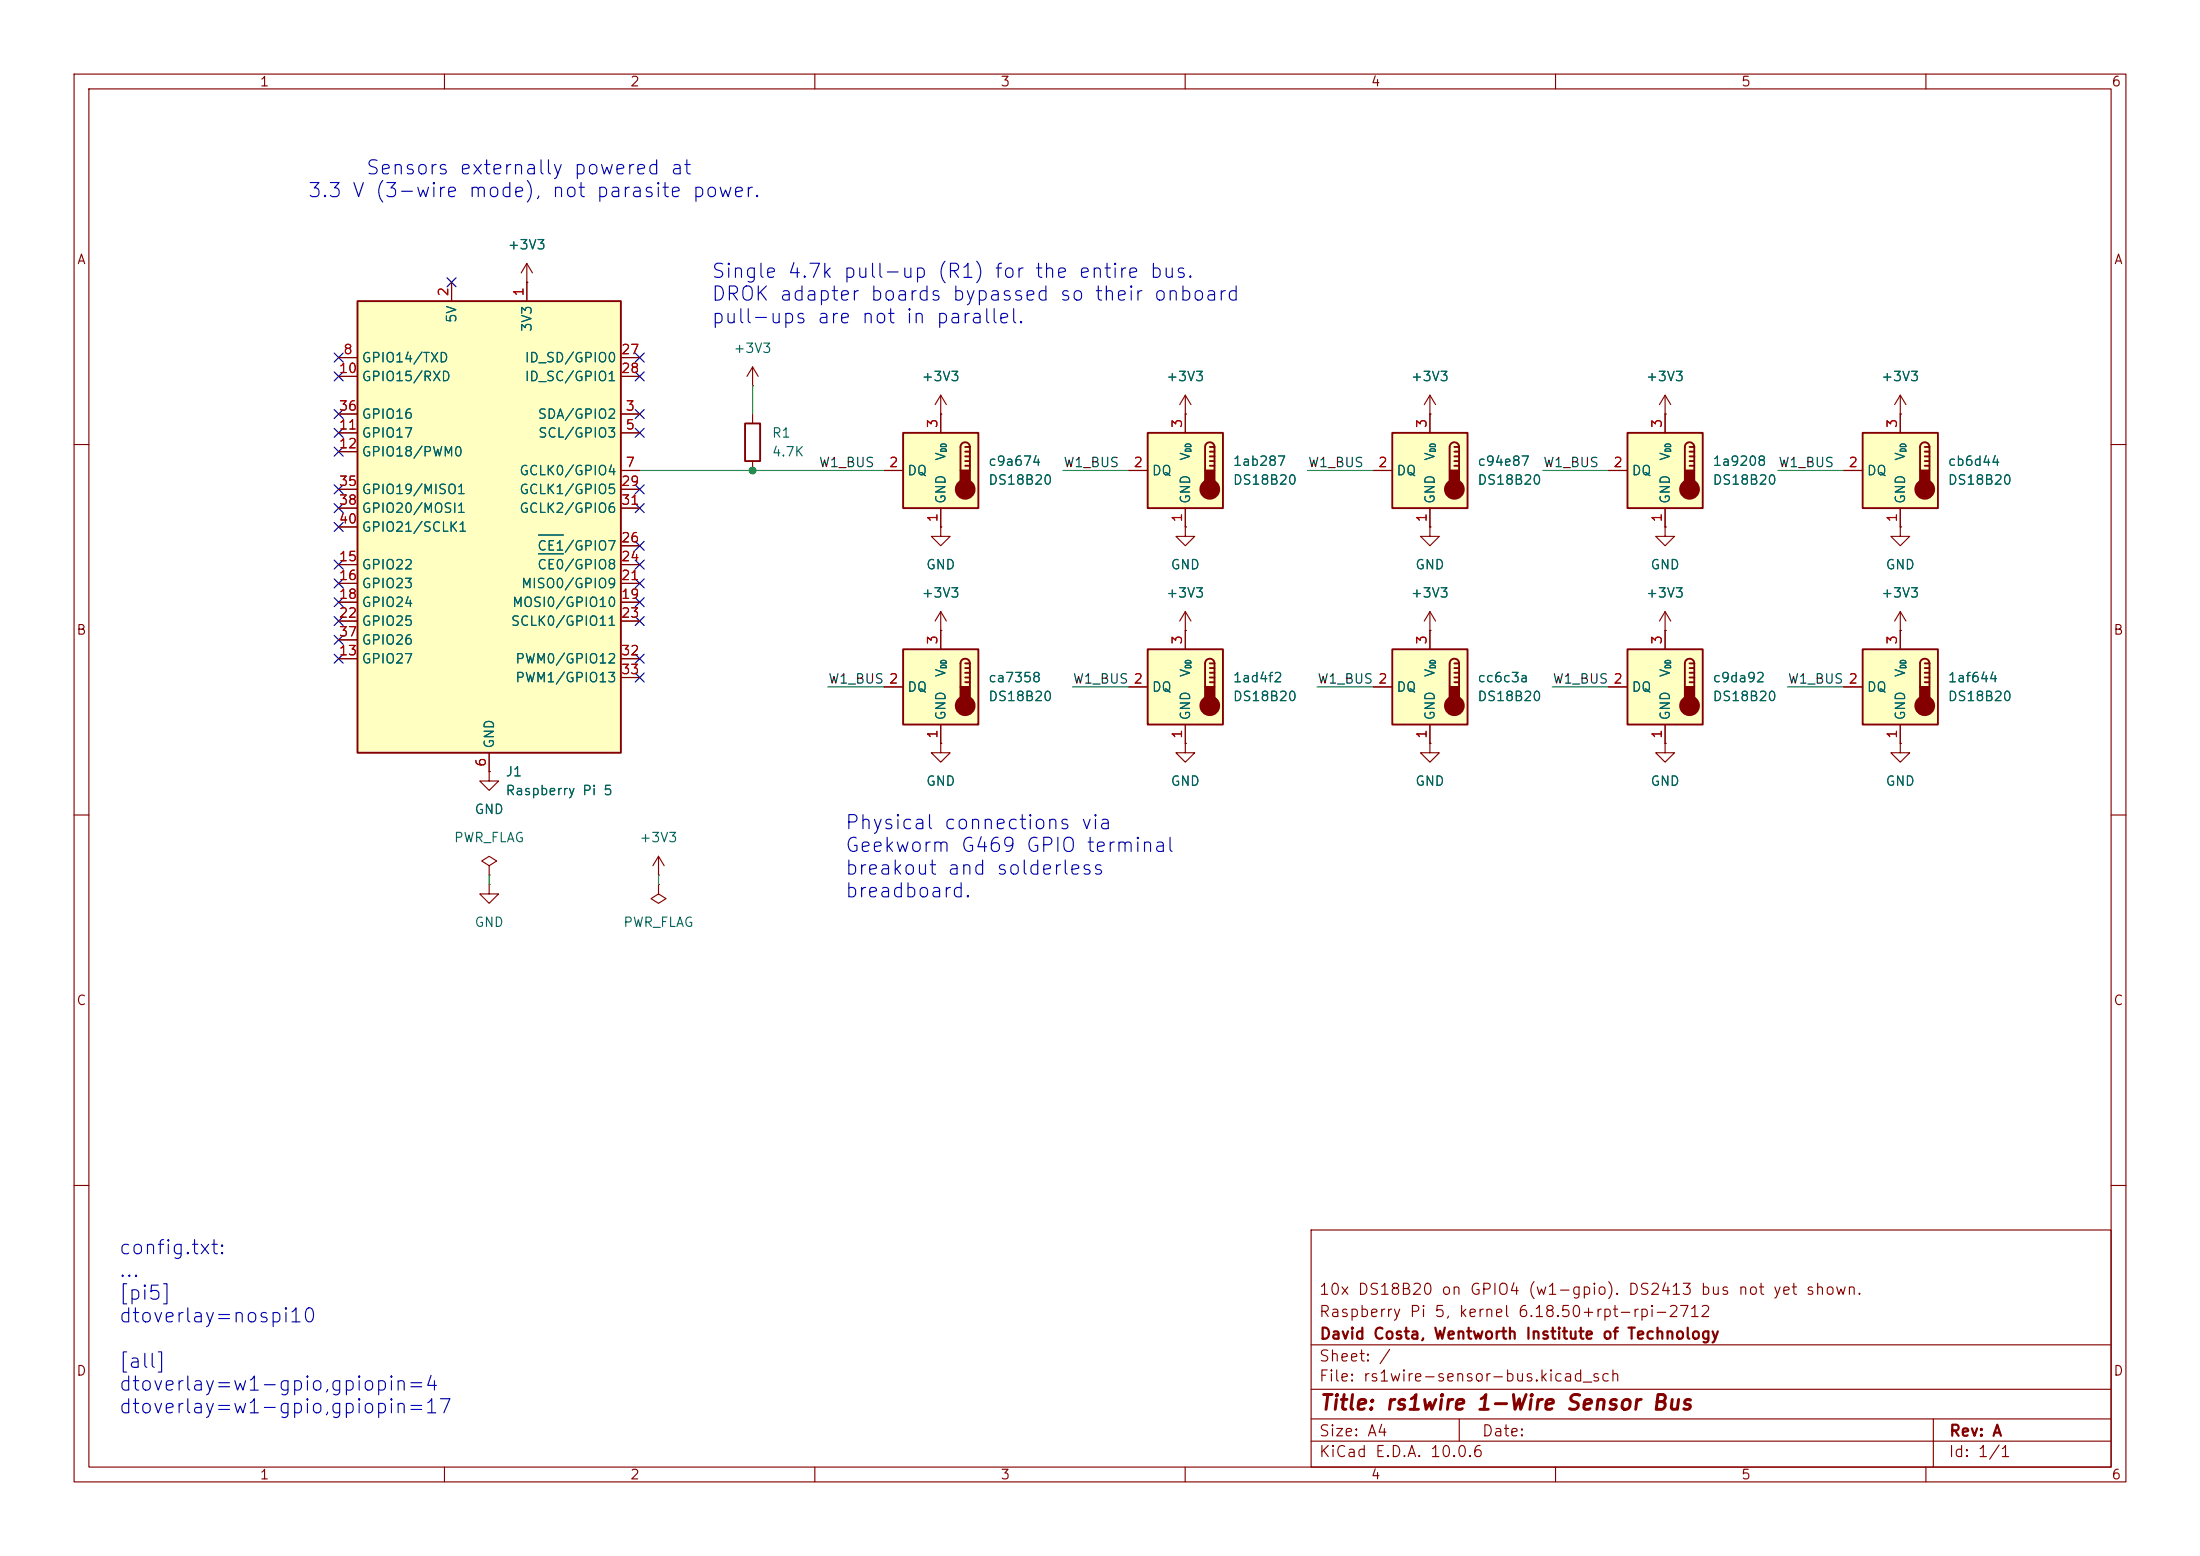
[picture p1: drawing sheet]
<svg xmlns="http://www.w3.org/2000/svg" width="297mm" height="210mm" viewBox="0 0 297 210" stroke-linecap="round" stroke-linejoin="round" font-family="sans-serif">
<g fill="none" stroke="#840000" stroke-width=".15">
<path d="M10 10h277v190h-277zM12 12h273v186h-273zM60 10v2M110 10v2M160 10v2M210 10v2M260 10v2M101.6 55.9v1.3M193 55.9h.1M193 53.3v2.6M193 53.3l-.7 1.3M193 53.3l.8 1.3"/>
<path d="M10 60h2M101.6 62.2v1.3M193 71.1v1.3h1.3l-1.3 1.3-1.2-1.3h1.2M193 71.1h.1M285 60h2M193 85.1h.1M193 82.6l-.7 1.2M193 82.6l.8 1.2M193 82.6v2.5M10 110h2M285 110h2M10 160h2"/>
<path d="M177 166h108v32h-108zM285 160h2M60 198v2M110 198v2M160 198v2M177 194.5h108M177 191.5h108M177 187.5h108M177 181.5h108M197 191.5v3M210 198v2M260 198v2"/>
<path d="M261 191.5v6.5"/>
</g>
<path d="M100.6 57.2h2v5h-2z" fill="none" stroke="#840000" stroke-width=".25"/>
<path d="M188 58.4h10.1v10.2h-10.1z" fill="#ffffc2"/>
<path d="M188 58.4h10.1v10.2h-10.1zM196.3 60.3h.7M196.3 61h.7M196.3 61.6h.7M196.3 62.2h.7M196.3 62.9h.7M197 60.3a.64 .64 0 0 0-.7-.6 .64 .64 0 0 0-.6 .6v3.2M197 60.3v3.2" fill="none" stroke="#840000" stroke-width=".25"/>
<g fill="#840000" stroke="#840000" stroke-width=".25">
<path d="M195.7 63.5h1.3v1.9h-1.3z"/>
<circle cx="196.3" cy="66" r="1.27"/>
</g>
<path d="M193 55.9v2.5M185.4 63.5h2.6M193 68.6v2.5M256.5 71.1v1.3h1.3l-1.3 1.3-1.2-1.3h1.2M256.5 71.1h.1M160 100.3v1.3h1.3l-1.3 1.3-1.3-1.3h1.3M160 100.3h.1M193 100.3v1.3h1.3l-1.3 1.3-1.2-1.3h1.2M193 100.3h.1" fill="none" stroke="#840000" stroke-width=".15"/>
<path d="M154.9 87.6h10.2v10.2h-10.2z" fill="#ffffc2"/>
<path d="M154.9 87.6h10.2v10.2h-10.2zM163.3 89.5h.7M163.3 90.2h.7M163.3 90.8h.7M163.3 91.4h.7M163.3 92.1h.7M164 89.5a.64 .64 0 0 0-.7-.6 .64 .64 0 0 0-.6 .6v3.2M164 89.5v3.2" fill="none" stroke="#840000" stroke-width=".25"/>
<g fill="#840000" stroke="#840000" stroke-width=".25">
<path d="M162.7 92.7h1.3v1.9h-1.3z"/>
<circle cx="163.3" cy="95.2" r="1.27"/>
</g>
<path d="M152.4 92.7h2.5M160 85.1v2.5M160 97.8v2.5" fill="none" stroke="#840000" stroke-width=".15"/>
<path d="M188 87.6h10.1v10.2h-10.1z" fill="#ffffc2"/>
<path d="M188 87.6h10.1v10.2h-10.1zM196.3 89.5h.7M196.3 90.2h.7M196.3 90.8h.7M196.3 91.4h.7M196.3 92.1h.7M197 89.5a.64 .64 0 0 0-.7-.6 .64 .64 0 0 0-.6 .6v3.2M197 89.5v3.2" fill="none" stroke="#840000" stroke-width=".25"/>
<g fill="#840000" stroke="#840000" stroke-width=".25">
<path d="M195.7 92.7h1.3v1.9h-1.3z"/>
<circle cx="196.3" cy="95.2" r="1.27"/>
</g>
<path d="M185.4 92.7h2.6M193 85.1v2.5M193 97.8v2.5M88.9 118.1h.1M88.9 115.6l-.8 1.2M88.9 115.6l.8 1.2M88.9 115.6v2.5M127 100.3v1.3h1.3l-1.3 1.3-1.3-1.3h1.3M127 100.3h.1" fill="none" stroke="#840000" stroke-width=".15"/>
<path d="M121.9 87.6h10.2v10.2h-10.2z" fill="#ffffc2"/>
<path d="M121.9 87.6h10.2v10.2h-10.2zM130.3 89.5h.6M130.3 90.2h.6M130.3 90.8h.6M130.3 91.4h.6M130.3 92.1h.6M130.9 89.5a.64 .64 0 0 0-.6-.6 .64 .64 0 0 0-.6 .6v3.2M130.9 89.5v3.2" fill="none" stroke="#840000" stroke-width=".25"/>
<g fill="#840000" stroke="#840000" stroke-width=".25">
<path d="M129.7 92.7h1.2v1.9h-1.2z"/>
<circle cx="130.3" cy="95.2" r="1.27"/>
</g>
<path d="M256.5 55.9h.1M256.5 53.3l-.7 1.3M256.5 53.3l.8 1.3M256.5 53.3v2.6M119.4 92.7h2.5M127 85.1v2.5M127 97.8v2.5" fill="none" stroke="#840000" stroke-width=".15"/>
<path d="M251.5 58.4h10.1v10.2h-10.1z" fill="#ffffc2"/>
<path d="M251.5 58.4h10.1v10.2h-10.1zM259.8 60.3h.7M259.8 61h.7M259.8 61.6h.7M259.8 62.2h.7M259.8 62.9h.7M260.5 60.3a.64 .64 0 0 0-.7-.6 .64 .64 0 0 0-.6 .6v3.2M260.5 60.3v3.2" fill="none" stroke="#840000" stroke-width=".25"/>
<g fill="#840000" stroke="#840000" stroke-width=".25">
<path d="M259.2 63.5h1.3v1.9h-1.3z"/>
<circle cx="259.8" cy="66" r="1.27"/>
</g>
<path d="M160 55.9h.1M160 53.3l-.7 1.3M160 53.3l.8 1.3M160 53.3v2.6M256.5 55.9v2.5M248.9 63.5h2.6M256.5 68.6v2.5M224.8 100.3v1.3h1.3l-1.3 1.3-1.3-1.3h1.3M224.8 100.3h.1" fill="none" stroke="#840000" stroke-width=".15"/>
<path d="M121.9 58.4h10.2v10.2h-10.2z" fill="#ffffc2"/>
<path d="M121.9 58.4h10.2v10.2h-10.2zM130.3 60.3h.6M130.3 61h.6M130.3 61.6h.6M130.3 62.2h.6M130.3 62.9h.6M130.9 60.3a.64 .64 0 0 0-.6-.6 .64 .64 0 0 0-.6 .6v3.2M130.9 60.3v3.2" fill="none" stroke="#840000" stroke-width=".25"/>
<g fill="#840000" stroke="#840000" stroke-width=".25">
<path d="M129.7 63.5h1.2v1.9h-1.2z"/>
<circle cx="130.3" cy="66" r="1.27"/>
</g>
<path d="M127 55.9v2.5M119.4 63.5h2.5M127 68.6v2.5M224.8 85.1h.1M224.8 82.6l-.8 1.2M224.8 82.6l.8 1.2M224.8 82.6v2.5" fill="none" stroke="#840000" stroke-width=".15"/>
<path d="M219.7 87.6h10.2v10.2h-10.2z" fill="#ffffc2"/>
<path d="M219.7 87.6h10.2v10.2h-10.2zM228.1 89.5h.6M228.1 90.2h.6M228.1 90.8h.6M228.1 91.4h.6M228.1 92.1h.6M228.7 89.5a.64 .64 0 0 0-.6-.6 .64 .64 0 0 0-.6 .6v3.2M228.7 89.5v3.2" fill="none" stroke="#840000" stroke-width=".25"/>
<g fill="#840000" stroke="#840000" stroke-width=".25">
<path d="M227.5 92.7h1.2v1.9h-1.2z"/>
<circle cx="228.1" cy="95.2" r="1.27"/>
</g>
<g fill="none" stroke="#840000" stroke-width=".15">
<path d="M217.2 92.7h2.5M224.8 85.1v2.5M224.8 97.8v2.5M256.5 85.1h.1M256.5 82.6l-.7 1.2M256.5 82.6l.8 1.2M256.5 82.6v2.5M66 116.8l1.1-.6-1.1-.6-1 .6 1 .6v1.3M66 118.1h.1M66 119.4v1.3h1.3l-1.3 1.2-1.2-1.2h1.2M66 119.4h.1M256.5 100.3v1.3h1.3l-1.3 1.3-1.2-1.3h1.2"/>
<path d="M256.5 100.3h.1"/>
</g>
<path d="M251.5 87.6h10.1v10.2h-10.1z" fill="#ffffc2"/>
<path d="M251.5 87.6h10.1v10.2h-10.1zM259.8 89.5h.7M259.8 90.2h.7M259.8 90.8h.7M259.8 91.4h.7M259.8 92.1h.7M260.5 89.5a.64 .64 0 0 0-.7-.6 .64 .64 0 0 0-.6 .6v3.2M260.5 89.5v3.2" fill="none" stroke="#840000" stroke-width=".25"/>
<g fill="#840000" stroke="#840000" stroke-width=".25">
<path d="M259.2 92.7h1.3v1.9h-1.3z"/>
<circle cx="259.8" cy="95.2" r="1.27"/>
</g>
<path d="M224.8 55.9h.1M224.8 53.3l-.8 1.3M224.8 53.3l.8 1.3M224.8 53.3v2.6M224.8 71.1v1.3h1.3l-1.3 1.3-1.3-1.3h1.3M224.8 71.1h.1M248.9 92.7h2.6M256.5 85.1v2.5M256.5 97.8v2.5M66 104.1v1.3h1.3l-1.3 1.3-1.2-1.3h1.2M66 104.1h.1" fill="none" stroke="#840000" stroke-width=".15"/>
<path d="M219.7 58.4h10.2v10.2h-10.2z" fill="#ffffc2"/>
<path d="M219.7 58.4h10.2v10.2h-10.2zM228.1 60.3h.6M228.1 61h.6M228.1 61.6h.6M228.1 62.2h.6M228.1 62.9h.6M228.7 60.3a.64 .64 0 0 0-.6-.6 .64 .64 0 0 0-.6 .6v3.2M228.7 60.3v3.2" fill="none" stroke="#840000" stroke-width=".25"/>
<g fill="#840000" stroke="#840000" stroke-width=".25">
<path d="M227.5 63.5h1.2v1.9h-1.2z"/>
<circle cx="228.1" cy="66" r="1.27"/>
</g>
<path d="M224.8 55.9v2.5M217.2 63.5h2.5M224.8 68.6v2.5" fill="none" stroke="#840000" stroke-width=".15"/>
<path d="M48.3 40.6h35.5v61h-35.5z" fill="#ffffc2"/>
<path d="M48.3 40.6h35.5v61h-35.5z" fill="none" stroke="#840000" stroke-width=".25"/>
<g fill="none" stroke="#840000" stroke-width=".15">
<path d="M61 38.1v2.5M71.1 38.1h.1M71.1 35.6v5M71.1 35.6l-.7 1.2M71.1 35.6l.8 1.2M45.7 55.9h2.6M45.7 58.4h2.6M45.7 48.3h2.6M45.7 50.8h2.6M83.8 55.9h2.6M83.8 58.4h2.6M83.8 48.3h2.6"/>
<path d="M83.8 50.8h2.6M101.6 52.1h.1M101.6 49.5l-.8 1.3M101.6 49.5l.8 1.3M101.6 49.5v2.6M127 55.9h.1M127 53.3l-.8 1.3M127 53.3l.8 1.3M127 53.3v2.6M45.7 61h2.6M45.7 76.2h2.6M45.7 78.7h2.6"/>
<path d="M45.7 66h2.6M45.7 68.6h2.6M45.7 71.1h2.6M83.8 63.5h2.6M83.8 76.2h2.6M83.8 78.7h2.6M83.8 73.7h2.6M83.8 66h2.6M83.8 68.6h2.6M127 71.1v1.3h1.3l-1.3 1.3-1.3-1.3h1.3M127 71.1h.1M160 71.1v1.3h1.3l-1.3 1.3-1.3-1.3h1.3"/>
<path d="M160 71.1h.1M45.7 88.9h2.6M45.7 81.3h2.6M45.7 83.8h2.6M45.7 86.4h2.6M83.8 88.9h2.6M83.8 81.3h2.6M83.8 83.8h2.6M83.8 91.4h2.6M127 85.1h.1M127 82.6v2.5M127 82.6l-.8 1.2"/>
<path d="M127 82.6l.8 1.2M160 85.1h.1M160 82.6l-.7 1.2M160 82.6l.8 1.2M160 82.6v2.5M66 101.6v2.5M88.9 119.4v1.3l-1 .6 1 .6 1-.6-1-.6M88.9 119.4h.1"/>
</g>
<path d="M72.7 74.8h3.4M72.7 72.2h3.4" fill="none" stroke="#006464" stroke-width=".15"/>
<path d="M154.9 58.4h10.2v10.2h-10.2z" fill="#ffffc2"/>
<path d="M154.9 58.4h10.2v10.2h-10.2zM163.3 60.3h.7M163.3 61h.7M163.3 61.6h.7M163.3 62.2h.7M163.3 62.9h.7M164 60.3a.64 .64 0 0 0-.7-.6 .64 .64 0 0 0-.6 .6v3.2M164 60.3v3.2" fill="none" stroke="#840000" stroke-width=".25"/>
<g fill="#840000" stroke="#840000" stroke-width=".25">
<path d="M162.7 63.5h1.3v1.9h-1.3z"/>
<circle cx="163.3" cy="66" r="1.27"/>
</g>
<g fill="none" stroke="#840000" stroke-width=".15">
<path d="M61 38.1v2.5M71.1 38.1h.1M71.1 38.1v2.5M45.7 55.9h2.6M45.7 58.4h2.6M45.7 48.3h2.6M45.7 50.8h2.6M83.8 55.9h2.6M83.8 58.4h2.6M83.8 48.3h2.6M83.8 50.8h2.6M127 55.9h.1"/>
<path d="M127 55.9v2.5M160 55.9h.1M160 55.9v2.5M193 55.9h.1M193 55.9v2.5M224.8 55.9h.1M224.8 55.9v2.5M256.5 55.9h.1M256.5 55.9v2.5M45.7 61h2.6M45.7 76.2h2.6M45.7 78.7h2.6"/>
<path d="M45.7 66h2.6M45.7 68.6h2.6M45.7 71.1h2.6M83.8 63.5h2.6M83.8 76.2h2.6M83.8 78.7h2.6M83.8 73.7h2.6M83.8 66h2.6M83.8 68.6h2.6M119.4 63.5h2.5M127 71.1h.1M127 68.6v2.5"/>
<path d="M152.4 63.5h2.5M160 71.1h.1M160 68.6v2.5M185.4 63.5h2.6M193 71.1h.1M193 68.6v2.5M217.2 63.5h2.5M224.8 71.1h.1M224.8 68.6v2.5M248.9 63.5h2.6M256.5 71.1h.1M256.5 68.6v2.5"/>
<path d="M45.7 88.9h2.6M45.7 81.3h2.6M45.7 83.8h2.6M45.7 86.4h2.6M83.8 88.9h2.6M83.8 81.3h2.6M83.8 83.8h2.6M83.8 91.4h2.6M119.4 92.7h2.5M127 85.1h.1M127 85.1v2.5M127 97.8v2.5"/>
<path d="M152.4 92.7h2.5M160 85.1h.1M160 85.1v2.5M160 97.8v2.5M185.4 92.7h2.6M193 85.1h.1M193 85.1v2.5M193 97.8v2.5M217.2 92.7h2.5M224.8 85.1h.1M224.8 85.1v2.5M224.8 97.8v2.5"/>
<path d="M248.9 92.7h2.6M256.5 85.1h.1M256.5 85.1v2.5M256.5 97.8v2.5M66 104.1h.1M66 101.6v2.5M127 100.3h.1M160 100.3h.1M193 100.3h.1M224.8 100.3h.1M256.5 100.3h.1"/>
</g>
<g fill="none" stroke="#009600" stroke-width=".15">
<path d="M101.6 52.1v3.8M86.4 63.5h33M143.5 63.5h8.9M176.5 63.5h8.9M208.3 63.5h8.9M240 63.5h8.9M111.8 92.7h7.6M144.8 92.7h7.6M177.8 92.7h7.6M209.5 92.7h7.7M241.3 92.7h7.6M66 118.1v1.3"/>
<path d="M88.9 118.1v1.3"/>
</g>
<g fill="none" stroke="#000084" stroke-width=".15">
<path d="M60.4 37.5l1.2 1.2M61.6 37.5l-1.2 1.2M45.1 55.3l1.2 1.2M45.1 57.8l1.2 1.2M45.1 47.7l1.2 1.2M45.1 50.2l1.2 1.2M46.3 55.3l-1.2 1.2M46.3 57.8l-1.2 1.2M46.3 47.7l-1.2 1.2M46.3 50.2l-1.2 1.2M85.8 57.8l1.2 1.2M85.8 50.2l1.2 1.2"/>
<path d="M85.8 47.7l1.2 1.2M85.8 55.3l1.2 1.2M87 57.8l-1.2 1.2M87 50.2l-1.2 1.2M87 47.7l-1.2 1.2M87 55.3l-1.2 1.2M45.1 65.4l1.2 1.2M45.1 78.1l1.2 1.2M45.1 70.5l1.2 1.2M45.1 68l1.2 1.2M45.1 75.6l1.2 1.2M45.1 60.4l1.2 1.2"/>
<path d="M46.3 65.4l-1.2 1.2M46.3 78.1l-1.2 1.2M46.3 70.5l-1.2 1.2M46.3 68l-1.2 1.2M46.3 75.6l-1.2 1.2M46.3 60.4l-1.2 1.2M85.8 65.4l1.2 1.2M85.8 78.1l1.2 1.2M85.8 75.6l1.2 1.2M85.8 73.1l1.2 1.2M85.8 68l1.2 1.2M87 65.4l-1.2 1.2"/>
<path d="M87 78.1l-1.2 1.2M87 75.6l-1.2 1.2M87 73.1l-1.2 1.2M87 68l-1.2 1.2M45.1 85.8l1.2 1.2M45.1 88.3l1.2 1.2M45.1 83.2l1.2 1.2M45.1 80.7l1.2 1.2M46.3 85.8l-1.2 1.2M46.3 88.3l-1.2 1.2M46.3 83.2l-1.2 1.2M46.3 80.7l-1.2 1.2"/>
<path d="M85.8 90.8l1.2 1.2M85.8 88.3l1.2 1.2M85.8 83.2l1.2 1.2M85.8 80.7l1.2 1.2M87 90.8l-1.2 1.2M87 88.3l-1.2 1.2M87 83.2l-1.2 1.2M87 80.7l-1.2 1.2"/>
</g>
<path d="M72.7 74.8h3.4M72.7 72.2h3.4" fill="none" stroke="#006464" stroke-width=".15"/>
<circle cx="101.6" cy="63.5" r=".46" fill="#009600" stroke="#009600" stroke-width=".14"/>
<text font-size="2" fill="#840000" x="178" y="190.8">Title: rs1wire 1-Wire Sensor Bus</text>
<g font-size="1.9" fill="#0000c2">
<text x="41.4" y="27.1">3.3 V (3-wire mode), not parasite power.</text>
<text x="49.3" y="24">Sensors externally powered at</text>
<text x="95.9" y="38">Single 4.7k pull-up (R1) for the entire bus.</text>
<text x="95.9" y="41.1">DROK adapter boards bypassed so their onboard</text>
<text x="95.9" y="44.1">pull-ups are not in parallel.</text>
<text x="114" y="112.4">Physical connections via</text>
<text x="114" y="115.5">Geekworm G469 GPIO terminal</text>
<text x="114" y="118.6">breakout and solderless</text>
<text x="114" y="121.6">breadboard.</text>
<text x="15.9" y="169.8">config.txt:</text>
<text x="15.9" y="172.9">...</text>
<text x="15.9" y="175.9">[pi5]</text>
<text x="15.9" y="179">dtoverlay=nospi10</text>
<text x="15.9" y="185.1">[all]</text>
<text x="15.9" y="188.2">dtoverlay=w1-gpio,gpiopin=4</text>
<text x="15.9" y="191.3">dtoverlay=w1-gpio,gpiopin=17</text>
</g>
<g font-size="1.5" fill="#840000">
<text x="178" y="178.1">Raspberry Pi 5, kernel 6.18.50+rpt-rpi-2712</text>
<text x="178" y="175.1">10x DS18B20 on GPIO4 (w1-gpio). DS2413 bus not yet shown.</text>
<text x="178" y="184.1">Sheet: /</text>
<text x="178" y="181.1">David Costa, Wentworth Institute of Technology</text>
<text x="178" y="186.8">File: rs1wire-sensor-bus.kicad_sch</text>
<text x="178" y="197">KiCad E.D.A. 10.0.6</text>
<text x="178" y="194.2">Size: A4</text>
<text x="200" y="194.2">Date:</text>
<text x="263" y="197">Id: 1/1</text>
<text x="263" y="194.2">Rev: A</text>
</g>
<g font-size="1.3" fill="#840000">
<text x="35" y="12">1</text>
<text x="85" y="12">2</text>
<text x="135" y="12">3</text>
<text x="185" y="12">4</text>
<text x="235" y="12">5</text>
<text x="285" y="12">6</text>
<text x="10.3" y="36">A</text>
<text x="285.3" y="36">A</text>
<text x="10.2" y="86">B</text>
<text x="285.2" y="86">B</text>
<text x="10.2" y="136">C</text>
<text x="285.2" y="136">C</text>
<text x="10.2" y="186">D</text>
<text x="285.2" y="186">D</text>
<text x="35" y="200">1</text>
<text x="85" y="200">2</text>
<text x="135" y="200">3</text>
<text x="185" y="200">4</text>
<text x="235" y="200">5</text>
<text x="285" y="200">6</text>
</g>
<g font-size="1.3" fill="#006464">
<text x="68.5" y="34">+3V3</text>
<text x="61.9" y="43.7" transform="rotate(-90 61.9 43.7)">5V</text>
<text x="72.1" y="44.9" transform="rotate(-90 72.1 44.9)">3V3</text>
<text x="98.9" y="48">+3V3</text>
<text x="48.7" y="49.2">GPIO14/TXD</text>
<text x="48.7" y="51.8">GPIO15/RXD</text>
<text x="70.7" y="49.2">ID_SD/GPIO0</text>
<text x="70.7" y="51.8">ID_SC/GPIO1</text>
<text x="124.3" y="51.8">+3V3</text>
<text x="157.4" y="51.8">+3V3</text>
<text x="190.4" y="51.8">+3V3</text>
<text x="222.1" y="51.8">+3V3</text>
<text x="253.9" y="51.8">+3V3</text>
<text x="48.7" y="59.4">GPIO17</text>
<text x="48.7" y="56.8">GPIO16</text>
<text x="72.5" y="56.8">SDA/GPIO2</text>
<text x="72.6" y="59.4">SCL/GPIO3</text>
<text x="104.1" y="59.4">R1</text>
<text x="48.7" y="61.9">GPIO18/PWM0</text>
<text x="70" y="64.5">GCLK0/GPIO4</text>
<text x="104.1" y="61.9">4.7K</text>
<text x="122.4" y="64.5">DQ</text>
<text x="128" y="62.3" transform="rotate(-90 128 62.3)">V</text>
<text x="133.3" y="63.2">c9a674</text>
<text x="133.3" y="65.7">DS18B20</text>
<text x="155.4" y="64.5">DQ</text>
<text x="161" y="62.3" transform="rotate(-90 161 62.3)">V</text>
<text x="166.4" y="63.2">1ab287</text>
<text x="166.4" y="65.7">DS18B20</text>
<text x="188.4" y="64.5">DQ</text>
<text x="194" y="62.3" transform="rotate(-90 194 62.3)">V</text>
<text x="199.4" y="63.2">c94e87</text>
<text x="199.4" y="65.7">DS18B20</text>
<text x="220.2" y="64.5">DQ</text>
<text x="225.8" y="62.3" transform="rotate(-90 225.8 62.3)">V</text>
<text x="231.1" y="63.2">1a9208</text>
<text x="231.1" y="65.7">DS18B20</text>
<text x="251.9" y="64.5">DQ</text>
<text x="257.5" y="62.3" transform="rotate(-90 257.5 62.3)">V</text>
<text x="262.9" y="63.2">cb6d44</text>
<text x="262.9" y="65.7">DS18B20</text>
<text x="48.7" y="67">GPIO19/MISO1</text>
<text x="48.7" y="69.5">GPIO20/MOSI1</text>
<text x="70" y="67">GCLK1/GPIO5</text>
<text x="70" y="69.5">GCLK2/GPIO6</text>
<text x="128" y="68.1" transform="rotate(-90 128 68.1)">GND</text>
<text x="161" y="68.1" transform="rotate(-90 161 68.1)">GND</text>
<text x="194" y="68.1" transform="rotate(-90 194 68.1)">GND</text>
<text x="225.8" y="68.1" transform="rotate(-90 225.8 68.1)">GND</text>
<text x="257.5" y="68.1" transform="rotate(-90 257.5 68.1)">GND</text>
<text x="48.7" y="77.2">GPIO22</text>
<text x="48.7" y="72.1">GPIO21/SCLK1</text>
<text x="72.4" y="77.2">CE0/GPIO8</text>
<text x="72.4" y="74.6">CE1/GPIO7</text>
<text x="124.9" y="77.2">GND</text>
<text x="158" y="77.2">GND</text>
<text x="191" y="77.2">GND</text>
<text x="222.7" y="77.2">GND</text>
<text x="254.5" y="77.2">GND</text>
<text x="48.7" y="79.7">GPIO23</text>
<text x="48.7" y="82.2">GPIO24</text>
<text x="69.1" y="82.2">MOSI0/GPIO10</text>
<text x="70.3" y="79.7">MISO0/GPIO9</text>
<text x="124.3" y="81">+3V3</text>
<text x="157.4" y="81">+3V3</text>
<text x="190.4" y="81">+3V3</text>
<text x="222.1" y="81">+3V3</text>
<text x="253.9" y="81">+3V3</text>
<text x="48.7" y="89.9">GPIO27</text>
<text x="48.7" y="84.8">GPIO25</text>
<text x="48.7" y="87.3">GPIO26</text>
<text x="68.9" y="84.8">SCLK0/GPIO11</text>
<text x="69.5" y="89.9">PWM0/GPIO12</text>
<text x="69.5" y="92.4">PWM1/GPIO13</text>
<text x="122.4" y="93.7">DQ</text>
<text x="128" y="91.5" transform="rotate(-90 128 91.5)">V</text>
<text x="133.3" y="92.4">ca7358</text>
<text x="133.3" y="94.9">DS18B20</text>
<text x="155.4" y="93.7">DQ</text>
<text x="161" y="91.5" transform="rotate(-90 161 91.5)">V</text>
<text x="166.4" y="92.4">1ad4f2</text>
<text x="166.4" y="94.9">DS18B20</text>
<text x="188.4" y="93.7">DQ</text>
<text x="194" y="91.5" transform="rotate(-90 194 91.5)">V</text>
<text x="199.4" y="92.4">cc6c3a</text>
<text x="199.4" y="94.9">DS18B20</text>
<text x="220.2" y="93.7">DQ</text>
<text x="225.8" y="91.5" transform="rotate(-90 225.8 91.5)">V</text>
<text x="231.1" y="92.4">c9da92</text>
<text x="231.1" y="94.9">DS18B20</text>
<text x="251.9" y="93.7">DQ</text>
<text x="257.5" y="91.5" transform="rotate(-90 257.5 91.5)">V</text>
<text x="262.9" y="92.4">1af644</text>
<text x="262.9" y="94.9">DS18B20</text>
<text x="67" y="101.1" transform="rotate(-90 67 101.1)">GND</text>
<text x="128" y="97.3" transform="rotate(-90 128 97.3)">GND</text>
<text x="161" y="97.3" transform="rotate(-90 161 97.3)">GND</text>
<text x="194" y="97.3" transform="rotate(-90 194 97.3)">GND</text>
<text x="225.8" y="97.3" transform="rotate(-90 225.8 97.3)">GND</text>
<text x="257.5" y="97.3" transform="rotate(-90 257.5 97.3)">GND</text>
<text x="68.2" y="105.1">J1</text>
<text x="68.2" y="107.6">Raspberry Pi 5</text>
<text x="124.9" y="106.4">GND</text>
<text x="158" y="106.4">GND</text>
<text x="191" y="106.4">GND</text>
<text x="222.7" y="106.4">GND</text>
<text x="254.5" y="106.4">GND</text>
<text x="61.2" y="114">PWR_FLAG</text>
<text x="64" y="110.2">GND</text>
<text x="86.2" y="114">+3V3</text>
<text x="64" y="125.4">GND</text>
<text x="84.1" y="125.4">PWR_FLAG</text>
</g>
<g font-size="1.3" fill="#a90000">
<text x="60.8" y="40.1" transform="rotate(-90 60.8 40.1)">2</text>
<text x="71" y="40.1" transform="rotate(-90 71 40.1)">1</text>
<text x="45.7" y="50.7">10</text>
<text x="46.3" y="48.1">8</text>
<text x="83.8" y="48.1">27</text>
<text x="83.8" y="50.7">28</text>
<text x="45.7" y="58.3">11</text>
<text x="45.7" y="55.7">36</text>
<text x="84.4" y="55.7">3</text>
<text x="84.4" y="58.3">5</text>
<text x="126.9" y="57.9" transform="rotate(-90 126.9 57.9)">3</text>
<text x="159.9" y="57.9" transform="rotate(-90 159.9 57.9)">3</text>
<text x="192.9" y="57.9" transform="rotate(-90 192.9 57.9)">3</text>
<text x="224.7" y="57.9" transform="rotate(-90 224.7 57.9)">3</text>
<text x="256.4" y="57.9" transform="rotate(-90 256.4 57.9)">3</text>
<text x="45.7" y="60.8">12</text>
<text x="45.7" y="65.9">35</text>
<text x="83.8" y="65.9">29</text>
<text x="84.4" y="63.4">7</text>
<text x="119.9" y="63.4">2</text>
<text x="152.9" y="63.4">2</text>
<text x="186" y="63.4">2</text>
<text x="217.7" y="63.4">2</text>
<text x="249.5" y="63.4">2</text>
<text x="45.7" y="68.4">38</text>
<text x="45.7" y="71">40</text>
<text x="83.8" y="68.4">31</text>
<text x="126.9" y="70.6" transform="rotate(-90 126.9 70.6)">1</text>
<text x="159.9" y="70.6" transform="rotate(-90 159.9 70.6)">1</text>
<text x="192.9" y="70.6" transform="rotate(-90 192.9 70.6)">1</text>
<text x="224.7" y="70.6" transform="rotate(-90 224.7 70.6)">1</text>
<text x="256.4" y="70.6" transform="rotate(-90 256.4 70.6)">1</text>
<text x="45.7" y="76.1">15</text>
<text x="83.8" y="76.1">24</text>
<text x="83.8" y="73.5">26</text>
<text x="45.7" y="78.6">16</text>
<text x="45.7" y="81.1">18</text>
<text x="45.7" y="83.7">22</text>
<text x="83.8" y="81.1">19</text>
<text x="83.8" y="78.6">21</text>
<text x="83.8" y="83.7">23</text>
<text x="45.7" y="88.8">13</text>
<text x="45.7" y="86.2">37</text>
<text x="83.8" y="88.8">32</text>
<text x="126.9" y="87.1" transform="rotate(-90 126.9 87.1)">3</text>
<text x="159.9" y="87.1" transform="rotate(-90 159.9 87.1)">3</text>
<text x="192.9" y="87.1" transform="rotate(-90 192.9 87.1)">3</text>
<text x="224.7" y="87.1" transform="rotate(-90 224.7 87.1)">3</text>
<text x="256.4" y="87.1" transform="rotate(-90 256.4 87.1)">3</text>
<text x="83.8" y="91.3">33</text>
<text x="119.9" y="92.6">2</text>
<text x="152.9" y="92.6">2</text>
<text x="186" y="92.6">2</text>
<text x="217.7" y="92.6">2</text>
<text x="249.5" y="92.6">2</text>
<text x="126.9" y="99.8" transform="rotate(-90 126.9 99.8)">1</text>
<text x="159.9" y="99.8" transform="rotate(-90 159.9 99.8)">1</text>
<text x="192.9" y="99.8" transform="rotate(-90 192.9 99.8)">1</text>
<text x="224.7" y="99.8" transform="rotate(-90 224.7 99.8)">1</text>
<text x="256.4" y="99.8" transform="rotate(-90 256.4 99.8)">1</text>
<text x="65.9" y="103.6" transform="rotate(-90 65.9 103.6)">6</text>
</g>
<g font-size="1.3" fill="#0f0f0f">
<text x="110.5" y="63.4">W1_BUS</text>
<text x="143.5" y="63.4">W1_BUS</text>
<text x="176.5" y="63.4">W1_BUS</text>
<text x="208.3" y="63.4">W1_BUS</text>
<text x="240" y="63.4">W1_BUS</text>
<text x="111.7" y="92.6">W1_BUS 2</text>
<text x="144.8" y="92.6">W1_BUS 2</text>
<text x="177.8" y="92.6">W1_BUS 2</text>
<text x="209.5" y="92.6">W1_BUS 2</text>
<text x="241.3" y="92.6">W1_BUS 2</text>
</g>
<g font-size=".8" fill="#006464">
<text x="128" y="61.1" transform="rotate(-90 128 61.1)">DD</text>
<text x="161" y="61.1" transform="rotate(-90 161 61.1)">DD</text>
<text x="194" y="61.1" transform="rotate(-90 194 61.1)">DD</text>
<text x="225.8" y="61.1" transform="rotate(-90 225.8 61.1)">DD</text>
<text x="257.5" y="61.1" transform="rotate(-90 257.5 61.1)">DD</text>
<text x="128" y="90.3" transform="rotate(-90 128 90.3)">DD</text>
<text x="161" y="90.3" transform="rotate(-90 161 90.3)">DD</text>
<text x="194" y="90.3" transform="rotate(-90 194 90.3)">DD</text>
<text x="225.8" y="90.3" transform="rotate(-90 225.8 90.3)">DD</text>
<text x="257.5" y="90.3" transform="rotate(-90 257.5 90.3)">DD</text>
</g>
</svg>
